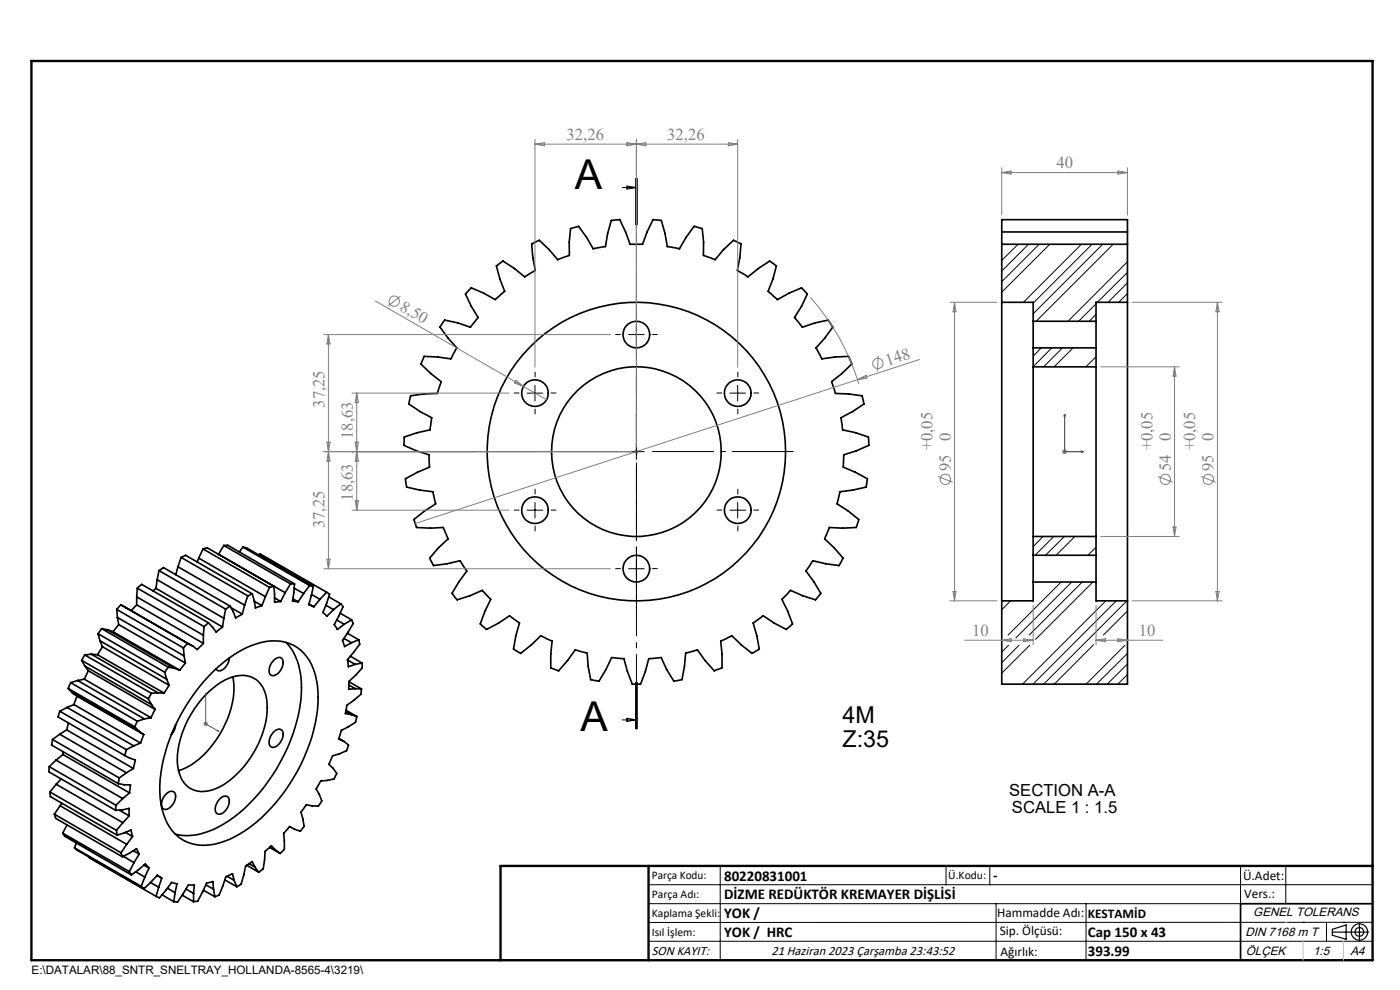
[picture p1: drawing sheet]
<svg xmlns="http://www.w3.org/2000/svg" width="297mm" height="210mm" viewBox="0 0 297 210" stroke-linecap="round" stroke-linejoin="round" font-family="sans-serif">
<g fill="none" stroke="#000" stroke-width=".35">
<path d="M212.5 51.8h26.7M212.5 49.2h26.7M99.3 61.7l.7-.6 2.6 1.1 2.5 1.4 2-1.8-1.1-2.6-.7-2.8 1.2-.9 .2-.1 2.4 1.6 2.2 1.7 2.3-1.3-.6-2.8-.2-2.9 1.6-.7 2.1 1.9 1.8 2.2 2.5-.9v-2.8l.2-2.9 1.7-.5 1.7 2.3 1.4 2.5 2.6-.5 .5-2.8 .8-2.7 1.5-.2h.3l1.2 2.6 1 2.6h2.6l1-2.6 1.2-2.6 1.8 .2 .8 2.7 .5 2.8 2.5 .5 1.5-2.5 1.6-2.3 1.8 .5 .3 2.9-.1 2.8 2.5 .9 1.8-2.2 2.1-1.9 1.6 .7-.2 2.9-.6 2.8 2.3 1.3 2.2-1.7 2.4-1.6 1.4 1-.7 2.8-1.1 2.6 2 1.8 2.5-1.4 2.6-1.1 .7 .6 .6 .7-1.3 2.6-1.4 2.3 1.6 2.1 2.7-.9 2.8-.6 1 1.5-1.7 2.3-1.9 2.1 1.2 2.3 2.8-.4 2.9-.1 .7 1.6-2.1 2-2.2 1.8 .7 2.1 .1 .4 2.8 .1 2.9 .4 .4 1.7-2.4 1.6-2.5 1.3 .4 2.6 2.7 .6 2.7 .9 .1 1.8-2.6 1.1-2.7 .9-.1 2.6 2.6 1.1 2.5 1.4-.2 1.7-2.9 .7-2.7 .3-.5 1.9-.1 .7 2.4 1.5 2.2 1.8-.6 1.7-2.8 .1-2.8-.1-1.1 2.4 2.1 1.9 1.9 2.2-.9 1.6-2.8-.4-2.8-.7-1.1 1.7-.3 .5 1.6 2.3 1.5 2.5-1.1 1.3-2.7-.8-2.6-1.2-1.8 1.9 1.2 2.6 1 2.7-1.3 1.1-2.5-1.3-2.4-1.6-2.1 1.5 .7 2.8 .6 2.8-1.6 .9-2.2-1.8-2-1.9-2.4 1.1 .3 2.8v2.9l-1.7 .6-1.9-2.2-1.6-2.2-2.5 .7-.3 2.7-.5 2.9-1.8 .3-1.5-2.5-1.1-2.5-2.7 .2-.7 2.7-1 2.7h-1.8l-1-2.7-.7-2.7-2.6-.2-1.2 2.5-1.5 2.5-1.8-.3-.5-2.9-.2-2.7-2.6-.7-1.6 2.2-1.9 2.2-1.7-.6v-2.9l.3-2.8-2.4-1.1-2 1.9-2.2 1.8-1.6-.9 .5-2.8 .8-2.8-2.1-1.5-2.3 1.6-2.6 1.3-1.3-1.1 1-2.7 1.2-2.6-1.8-1.9-2.6 1.2-2.7 .8-1.1-1.3 1.5-2.5 1.6-2.3-.2-.2-1.2-2-2.7 .7-2.9 .4-.8-1.6 1.8-2.2 2.1-1.9-1-2.4-2.8 .1-2.9-.1-.6-1.7 2.3-1.8 2.3-1.5-.6-2.6-2.8-.3-2.7-.7-.3-1.7 2.5-1.4 2.6-1.1-.1-2.6-2.7-.9-2.6-1.1 .1-1.8 2.7-.9 2.7-.6 .3-2.3 .1-.3-2.5-1.3-2.4-1.6 .4-1.7 2.9-.4 2.8-.1 .8-2.5-2.2-1.8-2.1-2 .7-1.6 2.9 .1 2.7 .4 1.3-2.3-1.9-2.1-1.7-2.3 .2-.2 .8-1.3 2.9 .6 2.6 .9 1.6-2.1-1.4-2.3-1.3-2.6zM212.5 64.1v63.4M212.5 64.1h6.7v4M212.5 64.1v-17.5h26.7v17.5M219.2 68.1v5.7M219.2 77.8v36M219.2 73.8h13.3M219.2 77.8h13.3M219.2 73.8v4M219.2 68.1h13.3"/>
<path d="M232.5 68.1v5.7M232.5 77.8v36M232.5 73.8v4M239.2 64.1v63.4M239.2 64.1h-6.7v4M38.4 118.2l1-.4 14.1 8.2M38.4 118.2l14.2 8.2M38.4 118.2l-.7 2M42.2 118.4l14.1 8.2M42.2 118.4l-.4 .8M43.1 116.4l.9-.2 16.5 9.5M43.1 116.4l14.1 8.2"/>
<path d="M43.1 116.4l-.9 2M46.4 117.6h.1M47.5 115.7h.8l14.2 8.2M47.5 115.7l14.1 8.2M47.5 115.7l-1.1 1.9M51.5 116.1l.8 .1 14.2 8.2M51.5 116.1l14.2 8.1M51.5 116.1l-.7 1M54.9 117.7l.2-.2 14.2 8.1M219.2 117.8v5.7M219.2 113.8v4M219.2 113.8h13.3"/>
<path d="M219.2 117.8h13.3M232.5 117.8v5.7M232.5 113.8v4M18 138.9l-.7 1.2M18 138.9l14.1 8.2M19.4 138.8l14.1 8.2M19.4 138.8l-1.4 .1M19.4 138.8l1.3 .1M20.7 138.9l14.1 8.1M20.8 134.4l14.1 8.2M20.8 134.4l.4 1.5M21.2 135.9l14.1 8.2"/>
<path d="M21.2 135.9l.5 1.3M21.6 133.3l-.8 1.1M21.6 133.3l14.1 8.2M21.6 133.3l1.2 .3M21.7 137.2l-1 1.7M21.7 137.2l14.2 8.2M22.8 133.6l14.2 8.1M22.8 133.6l1.2 .4M24 134l14.1 8.2M24.8 129.3l14.1 8.1M24.8 129.3l.1 1.7M24.9 131l14.2 8.1"/>
<path d="M24.9 131l.3 1.5M25.2 132.5l-1.2 1.5M25.2 132.5l14.1 8.1M25.6 128.3l-.8 1M25.6 128.3l14.2 8.2M25.6 128.3l15.3 8.7M29 128.3l-1.2 1.2M29 126.6l14.1 8.2M29 128.3l14.1 8.2M29 126.6v1.7M29.1 124.8l1-.8 14.1 8.1M29.1 124.8l14.2 8.1"/>
<path d="M29.1 124.8l-.1 1.8M33.1 124.8l-.7 .5M33.1 124.8l14.1 8.2M33.3 123l14.2 8.2M33.3 123l-.2 1.8M33.7 121l1-.6 14.1 8.2M33.7 121l14.2 8.2M33.7 121l-.4 2M37.7 120.2l14.2 8.2M37.7 120.2l-.4 1.7M38.9 137.4l.2 1.7M39.1 139.1l.2 1.5"/>
<path d="M39.8 136.5l-.9 .9M39.8 136.5l1.1 .5M43.1 136.5l-1.3 1.3-.9-.8M43.1 134.8v1.7M43.3 132.9l-.2 1.9M44.2 132.1l-.9 .8M44.2 132.1l1.7 2 1.3-1.1M47.5 131.2l-.3 1.8M47.9 129.2l-.4 2M48.6 139.6a3 3 0 0 1-2.1 2.7l-.7-.4M48.8 128.6l-.9 .6M48.8 128.6l1.2 2.5 1.4-.8"/>
<path d="M49 128.9l2.4 1.4M51.9 128.4l-.5 1.9M52.6 126.4l-.7 2M53.5 126l-.9 .4M53.5 126l.7 3 1.4-.5M53.9 127.5l1.7 1M56.3 126.6l-.7 1.9M57.2 124.6l.9-.2 .1 3.4 1.3-.2M57.2 124.6l-.9 2M58.2 139.9a1.04 1.04 0 0 1 1.4-.4 1.04 1.04 0 0 1 .4 1.4 2.84 2.84 0 0 1-2.1 2.4 1.02 1.02 0 0 1-.8-1.5l.3-.8zM58.2 126.8l1.3 .8M60.5 125.7l-1 1.9"/>
<path d="M60.7 136.3a13.2 13.2 0 0 1 3.3 9.6 37.4 37.4 0 0 1-12.1 25.5 20.7 20.7 0 0 1-11.1 5.8 9.5 9.5 0 0 1-3.6-.3M61.6 123.9h.9M61.6 123.9l-1.1 1.8M62.1 127l1.2 .7M62.4 124.8l2 1.1M62.5 123.9l-.4 3.6 1.2 .2M64.4 125.9l-1.1 1.8M65.5 128.1l1.1 .6M65.7 124.2l.8 .2M65.7 124.2l-1.3 1.7M66.1 126.1l1.8 1M66.5 124.4l-1 3.9 1.1 .4"/>
<path d="M67.9 127.1l-1.3 1.6M69.1 128.4l1.7 .9M69.3 125.6l.6 .4-1.4 3.9 .9 .8 1.4-1.4M69.3 125.6l-1.4 1.5M69.7 126.6l2.6 1.5M71.4 131.5l1.6 .9M72.1 130.1l2.5 1.4M72.3 128.1l.5 .6-1.9 3.8 .7 1 1.4-1.1M72.3 128.1l-1.5 1.2M73 135.4l1.6 .9M73.7 134.3l2.4 1.4M74.3 139.2l2.5 1.4"/>
<path d="M74.6 131.5l.3 .7-2.2 3.6 .4 1.4 1.5-.9M74.6 131.5l-1.6 .9M76.1 135.7l.2 1-2.6 3.2 .2 1.5 1.5-.5M76.1 135.7l-1.5 .6M212.5 127.5v17.6h26.7v-17.6M219.2 123.5v4h-6.7M219.2 123.5h13.3M232.5 123.5v4h6.7M11.1 156.9l-.2 1.1 14.2 8.2M11.1 156.9l14.2 8.1M12.7 155.7l14.1 8.2M12.7 155.7l-1.6 1.2"/>
<path d="M12.7 150.9l-.4 1.2 14.2 8.2M12.7 150.9l14.1 8.1M13.4 159.5l-.1 .5M14.1 154.8l14.2 8.2M14.1 154.8l-1.4 .9M14.2 150.1l14.2 8.1M14.2 150.1l-1.5 .8M14.5 146l14.1 8.2M14.5 146l.8 1M14.5 153.3l-.4 1.5M15 144.8l-.5 1.2M15 144.8l14.1 8.2"/>
<path d="M15.3 147l14.2 8.1M15.3 147l1 .7M15.7 149.5l14.1 8.1M15.7 149.5l-1.5 .6M16.3 147.7l-.6 1.8M16.3 147.7l14.2 8.1M16.5 144.3l14.1 8.2M16.5 144.3l-1.5 .5M17.3 140.1l14.2 8.1M17.3 140.1l.7 1.2M17.9 144.1l14.1 8.2M17.9 144.1l-1.4 .2"/>
<path d="M18 141.3l14.1 8.2M18 141.3l.8 1M18.8 142.3l-.9 1.8M18.8 142.3l14.1 8.2M26.8 159l-.3 1.3M28.4 158.2l-1.6 .8M28.6 154.2l.9 .9M29.1 153l-.5 1.2M29.5 155.1l1 .7M29.8 157.6l-1.4 .6M30.5 155.8l-.7 1.8M30.6 152.5l-1.5 .5"/>
<path d="M31.5 148.2l.6 1.3M32 152.3l-1.4 .2M32.1 147.1l-.6 1.1M32.1 149.5l.8 1M32.9 150.5l-.9 1.8M33.5 147l-1.4 .1M33.5 147h1.3M34.9 142.6l.4 1.5M35.3 144.1l.6 1.3M35.7 141.5l-.8 1.1M35.7 141.5l1.3 .2M35.9 145.4l-1.1 1.6"/>
<path d="M37 141.7l1.1 .5M37.3 153.8l-.4 1.2-.5 .8M39.3 140.6l-1.2 1.6M43.4 147.6a12.6 12.6 0 0 1 7.5-4.3 5 5 0 0 1 5.5 4 17 17 0 0 1-2.6 12.4 17.9 17.9 0 0 1-8.8 7.9 5.3 5.3 0 0 1-7.2-4.6 17.5 17.5 0 0 1 2.8-11.6l1.3-2zM45.4 142.3a20.9 20.9 0 0 1 12.2-6.3 8.8 8.8 0 0 1 9.3 7.1 26.1 26.1 0 0 1-1.8 16.2 36.9 36.9 0 0 1-14.1 17.5 13 13 0 0 1-10.6 2.1 9 9 0 0 1-5.7-6.2 23.7 23.7 0 0 1 .8-14.6 40.4 40.4 0 0 1 9.9-15.8zM49.4 143.6a18.4 18.4 0 0 1-4.1 14 15.5 15.5 0 0 1-7.4 5.9M57.9 155.4a1.25 1.25 0 0 1 2-.3 2.9 2.9 0 0 1-2 3.4 1.02 1.02 0 0 1-.8-1.5l.3-.8zM71.9 156.7l1.1 .6M73 157.3l.9 .7-.4 1.2-2.9 1.1-.8 1.8 .9 .9 .7 1.1-.5 1-1.5 .5-1.3 .1-1 1.6 .6 1.2 .6 1.4-.1 .1-.6 1-1.4-.1-1.2-.2-1.1 1.6 .6 3-.8 1-1.2-.4-1-.6-.2 .2-1.1 1.3 .1 3.4-.9 .8M73.4 150.9l1.1 .7M73.4 150.7l2.3 1.3M73.7 140l1.7 .9"/>
<path d="M74 144.6v1.6l1.4-.1M74 145.3l1.4 .8M74 144.6l2.7 1.5M74.5 151.6l1.2 .4M75.4 146.1h1.3M75.7 152l-.3 1.2-3 1.7-.5 1.8 1.1 .6M76.7 146.1l-.1 1.2-3 2.3-.3 1.8 1.2 .2M76.8 140.6v1.1l-2.8 2.9M76.8 140.6l-1.4 .3M10.4 162.6v1.2l14.2 8.1M10.4 162.6l14.2 8.2M10.6 168l.1 1 14.1 8.2"/>
<path d="M10.6 168l14.1 8.1M11.5 172.7l.3 .9 14.2 8.1M11.5 172.7l14.2 8.2M11.9 161.2l14.1 8.2M11.9 161.2l-1.5 1.4M11.9 166.4l14.2 8.1M11.9 166.4l-1.3 1.6M12.7 170.9l14.2 8.2M12.7 170.9l-1.2 1.8M13 165.2l-1.1 1.2M13.1 170.4l-.4 .5M13.3 176.7l.5 .7 14.1 8.2"/>
<path d="M13.3 176.7l14.1 8.2M13.3 160l14.2 8.2M13.3 160l-1.4 1.2M14.2 175l-.9 1.7M15.8 179.8l.6 .6 14.2 8.1M15.8 179.8l14.2 8.2M16.2 178.8l-.4 1M24.6 171.9l2.8-.4v1.6M24.6 170.8v1.1M24.7 176.1l.1 1.1M24.8 177.2l3-1.1 .3 1.3M25.1 166.2l1.3 .3h1.3l-.2 1.7"/>
<path d="M25.3 165l-.2 1.2M25.3 171.9l2.1 1.2M26 169.4l-1.4 1.4M26.1 174.5l-1.4 1.6M26.5 160.3l2.2 .9-.4 1.8M26.6 176.6l1.5 .8M26.8 163.9l-1.5 1.1M26.9 179.1l-1.2 1.8M27.4 173.1l-1.3 1.4M27.5 168.2l-1.5 1.2M28.1 177.4l-1.2 1.7M28.3 163l-1.5 .9"/>
<path d="M35.4 168.3a1.05 1.05 0 0 1 1.4-.4 1.05 1.05 0 0 1 .4 1.4 2.96 2.96 0 0 1-2.1 2.4 1.05 1.05 0 0 1-.8-1.5l.3-.8zM46.8 169.3a1.04 1.04 0 0 1 1.4-.3 1.04 1.04 0 0 1 .4 1.3 2.84 2.84 0 0 1-2.1 2.4 1.01 1.01 0 0 1-.8-1.4l.5-1.3zM57.2 179.7l2.2 1.3M57.3 179.7l1.1 .6M19 181.9v.1l14.1 8.1M25.7 180.9l.3 .8M26.1 181.6l2.3 1.4M27.4 184.9l.5 .7M28.3 180.4l1.2 .8M28.4 183l-1 1.9M28.8 184.9l1.9 1.1M29.5 181.2l-.5-1.2-3 1.7"/>
<path d="M29.5 181.2l-1.1 1.8M30 188l.6 .5M30.5 183.5l1.1 .6M30.7 186l-.7 2M31.6 184.1l-.8-.8-2.9 2.3M31.6 184.1l-.9 1.9M31.9 187.2l1.8 1M33.3 185.7l.9 .5M33.4 185.7l.9 .6-.6 1.9M33.4 185.7l-2.8 2.8M33.7 188.2l-.6 1.9M34.4 189.8l2.5 1.5"/>
<path d="M35.5 188.4l1.6 1M37.1 189.4l.4-1.9-1.1-.3-2.6 3.3-.7-.4M37.1 189.4l-.2 1.9M38.7 189.9l2.4 1.4M39.4 188.6l1.7 .9M41.1 189.5l.1-1.8h-1.3l-2.2 3.6h-.8M41.1 189.5v1.8M43.1 188.8l2.5 1.4M43.7 187.7l1.6 .9M45.3 188.6l-.1-1.6-1.4 .4-1.9 3.8-.8 .1M45.3 188.6l.3 1.6M47.7 186.6l2.5 1.5"/>
<path d="M48.2 185.9l1.5 .9M49.7 186.8l-.4-1.5-1.4 .7-1.4 3.9-.9 .3M49.7 186.8l.5 1.3M52.4 183.5l2.5 1.5M52.8 183.2l1.3 .8M54.1 184l-.6-1.2-1.4 .9-.9 3.9-1 .5M54.1 184l.8 1M58.4 180.3l-.8-.9-1.4 1.2-.4 3.7-.9 .7M58.4 180.3l1 .7M291.2 191.7h-28v12"/>
<circle cx="135" cy="71" r="2.83"/>
<circle cx="113.5" cy="83.4" r="2.83"/>
<circle cx="135" cy="95.8" r="31.7"/>
<circle cx="135" cy="95.8" r="18"/>
<circle cx="156.5" cy="83.4" r="2.84"/>
<circle cx="113.5" cy="108.2" r="2.84"/>
<circle cx="156.5" cy="108.2" r="2.85"/>
<circle cx="135" cy="120.6" r="2.84"/>
</g>
<g fill="none" stroke="#000" stroke-width=".21">
<path d="M132 39.8h3M133 39.5l2 .3-2 .3zM134.8 37.8v10zM135 37.8v10M135.2 37.8v10M216 51.8l-3.5 3.4M218.2 51.8l-5.7 5.7M220.5 51.8l-8 8M222.7 51.8l-10.2 10.2M229.4 51.8l-12.3 12.3M231.7 51.8l-12.5 12.5M233.9 51.8l-14.7 14.8"/>
<path d="M236.1 51.8l-16.3 16.3M239.2 55.5l-12.6 12.6M239.2 57.8l-6.4 6.3M239.2 60l-4.1 4.1M133.4 71h3.3M135 69.3v3.3M220.9 73.8l-1.7 1.7M223.1 73.8l-3.9 4M225.4 73.8l-4 4M227.6 73.8l-4 4M232.5 75.7l-2.1 2.1M232.5 64.4l-3.7 3.7"/>
<path d="M232.5 66.7l-1.4 1.4M239.2 62.3l-1.9 1.8M111.8 83.4h3.3M113.5 81.7v3.3M133.4 95.8h3.3M135 94.1v3.4M154.8 83.4h3.4M156.5 81.7v3.3M111.8 108.2h3.3M113.5 106.6v3.3M135 119v3.3M154.8 108.2h3.4"/>
<path d="M156.5 106.6v3.3M221.3 113.8l-2.1 2.1M223.6 113.8l-4 4M225.8 113.8l-4 4M228 113.8l-4 4M232.5 116.1l-1.7 1.7M133.4 120.6h3.3M214 136.9l-1.5 1.4M214.4 127.5l-1.9 1.9M216.2 136.9l-3.7 3.7M218.4 136.9l-5.9 5.9M225.1 123.5l-11.2 11.2"/>
<path d="M227.4 123.5l-11.9 11.8M229.6 123.5l-11.3 11.2M231.8 123.5l-12.1 12.1M232 136.8l-8.3 8.3M234.6 127.5l-17.7 17.6M236.8 127.5l-17.7 17.6M238.7 136.9l-8.3 8.2M239.1 127.5l-17.7 17.6M239.2 138.6l-6.6 6.5M239.2 129.6l-5.1 5.1M132 152.7h3M133 152.4l2 .3-2 .3z"/>
<path d="M134.8 144.7v10M135 144.7v10M135.2 144.7v10M239.2 140.9l-4.3 4.2M239.2 143.1l-2.1 2M137.6 187.7h153.6M137.6 191.7h153.6M137.6 199.7h153.6M152.8 183.7v20M200.7 183.7v4M210 183.7v4M211.3 191.7v12"/>
<path d="M230.4 191.7v12M263.2 183.7v20M272.8 183.7v8M276.4 195.6h.1M281.4 195.6v4.1M285 195.6h.1M291.2 195.6l-153.6 .1"/>
</g>
<g fill="none" stroke="#808080" stroke-width=".21">
<path d="M113.5 29.6v48.3M113.5 30.6h43M113.5 30.6l2-.3v.6zM133 30.3l2 .3-2 .3zM135 29.6v65.2M135 30.6l2-.3v.6zM154.5 30.3l2 .3-2 .3zM156.5 29.6v48.3M212.5 35.6v10M212.5 36.6h26.7M212.5 36.6l2-.3v.6zM237.2 36.3l2 .3-2 .3z"/>
<path d="M239.2 35.6v10M68.7 71h60.8M69.7 71v49.6M69.7 71l.3 2h-.6zM79.6 63.8l36.4 21M84.9 62.9l-2.6 2M171.9 63.1a48.5 48.5 0 0 1 10.3 18.4M186.3 75.4l-.2 3.4M195.1 76.3l-13.2 4.2M201.5 64.1h10M202.5 64.1l.3 2h-.6zM202.5 64.1v63.4"/>
<path d="M233.5 77.8h16.7M240.2 64.1h19.1M249.2 77.8v36M249.2 77.8l.3 2h-.7zM258.3 64.1v63.4M258.3 64.1l.3 2h-.6zM68.7 95.8h65.3M69.4 93.8h.6l-.3 2zM69.7 95.8l.3 2h-.6zM74.7 83.4h33.3M75.4 93.8h.6l-.3 2zM75.7 83.4v24.8"/>
<path d="M75.7 83.4l.3 2h-.6zM75.7 95.8l.3 2h-.6zM109.5 80.7l1.6 1.3-2-.8zM134.5 95.8h1M134.7 95.5l.7 .7M135 95.3v1M135.4 95.5l-.7 .7M181.9 80.5l-93.8 30.5M181.9 80.5l1.8-.9 .2 .6zM225.4 95.8h.9M225.5 95.5l.7 .7M225.8 95.3v1"/>
<path d="M226.2 95.5l-.7 .7M69.4 118.6h.6l-.3 2zM74.7 108.2h33.3M75.4 106.2h.6l-.3 2zM199 101.1l3.1 1.2M233.5 113.8h16.7M245.6 101.1l3.2 1.2M248.8 111.8h.7l-.3 2zM254.8 101.1l3.1 1.2M68.7 120.6h60.8M201.5 127.5h10M202.2 125.5h.6l-.3 2z"/>
<path d="M204.6 135.8h14.6M212.5 135.8l2-.3v.6zM217.2 135.5l2 .3-2 .3zM219.2 128.5v8.3M232.5 128.5v8.3M232.5 135.8h14.2M232.5 135.8l2-.3v.6zM237.2 135.5l2 .3-2 .3zM240.2 127.5h19.1M258 125.5h.6l-.3 2zM43.1 153.6h1M43.3 153.2l.7 .7"/>
<path d="M43.6 153v1M44 153.2l-.7 .7"/>
<circle cx="83.7" cy="63.9" r="1.1"/>
<circle cx="186.2" cy="77.1" r="1.08"/>
<circle cx="200.5" cy="101.7" r="1.1"/>
<circle cx="247.2" cy="101.7" r="1.1"/>
<circle cx="256.3" cy="101.7" r="1.09"/>
</g>
<g fill="none" stroke="#000" stroke-width=".25">
<path d="M282.6 197.7h7.8M282.6 197.1l3-.9v3l-3-.8zM288.4 195.8v3.8M106.2 203.7h185"/>
<circle cx="288.4" cy="197.7" r="1.74"/>
<circle cx="288.4" cy="197.7" r=".93"/>
</g>
<path d="M135 95.7v.2zM135 87.8v.4v-.4M135 95.8h.1M135 87.8v8M225.8 87.8l.2 .4h-.3zM225.8 87.8v8h4M229.4 95.7l.4 .1-.4 .1zM43.6 147l.1 .4-.1-.1zM43.6 147v6.6l2.9 1.6M46.2 154.9l.3 .3-.3-.1z" fill="none" stroke="#00f" stroke-width=".21"/>
<path d="M131.7 95.8h-30M135 92.4v-30M135 99.1v30M138.4 95.8h30" fill="none" stroke="#000" stroke-width=".21" stroke-dasharray="15.2 1.3 1.3 1.3" stroke-dashoffset="2.1" stroke-linecap="butt"/>
<g fill="none" stroke="#000" stroke-width=".21" stroke-dasharray="15.2 1.3 1.3 1.3" stroke-linecap="butt">
<path d="M131.7 70.9h-1.2M135 67.6v-1.2M135 74.3v1.1M138.4 70.9h1.1M110.2 83.4h-1.2M113.5 80v-1.1M113.5 86.7v1.2M116.8 83.4h1.2M153.2 83.4h-1.2M156.5 80v-1.1M156.5 86.7v1.2M159.9 83.4h1.1"/>
<path d="M110.2 108.2h-1.2M113.5 104.9v-1.2M113.5 111.5v1.2M116.8 108.2h1.2M135 117.3v-1.2M153.2 108.2h-1.2M156.5 104.9v-1.2M156.5 111.5v1.2M159.9 108.2h1.1M131.7 120.6h-1.2M135 123.9v1.2M138.4 120.6h1.1"/>
</g>
<path d="M135 154.7v-116.9" fill="none" stroke="#000" stroke-width=".21" stroke-dasharray="6.3 1.3 1.3 1.3" stroke-dashoffset=".6" stroke-linecap="butt"/>
<path d="M6.7 12.9h284.5v190.8h-284.5zM137.6 183.7v20M291.2 183.7h-185v20" fill="none" stroke="#000" stroke-width=".5"/>
<path d="M276.4 199.7v4M285 199.7v4" fill="none" stroke="#c0c0c0" stroke-width=".21"/>
<path d="M272.8 195.6h.1" fill="none" stroke="#c0c0c0" stroke-width=".25"/>
<g fill="#00f">
<path d="M135 95.7v.2zM135 87.8v.4z"/>
<path d="M46.2 154.9l.3 .3-.3-.1zM43.6 147l.1 .4-.1-.1z"/>
<path d="M229.4 95.7l.4 .1-.4 .1zM225.8 87.8l.2 .4h-.3zM229.4 95.7l.4 .1-.4 .1zM225.8 87.8l.2 .4h-.3z"/>
</g>
<g font-size="8.7">
<text x="121.9" y="40.2">A</text>
<text x="123.1" y="155.2">A</text>
</g>
<g font-size="4.9">
<text x="178.7" y="153.4">4M</text>
<text x="178.7" y="158.4">Z:35</text>
</g>
<g font-size="3.5" fill="#808080">
<text x="120.2" y="29.7">32,26</text>
<text x="141.6" y="29.7">32,26</text>
<text x="224.1" y="35.7">40</text>
<text x="84.6" y="65.7" transform="rotate(30 84.6 65.7)">8,50</text>
<text x="188.3" y="77.6" transform="rotate(-18 188.3 77.6)">148</text>
<text x="68.9" y="86.5" transform="rotate(-90 68.9 86.5)">37,25</text>
<text x="74.9" y="93.1" transform="rotate(-90 74.9 93.1)">18,63</text>
<text x="197.8" y="95.5" transform="rotate(-90 197.8 95.5)">+0,05</text>
<text x="201.7" y="93.6" transform="rotate(-90 201.7 93.6)">0</text>
<text x="244.5" y="95.5" transform="rotate(-90 244.5 95.5)">+0,05</text>
<text x="248.4" y="93.6" transform="rotate(-90 248.4 93.6)">0</text>
<text x="253.6" y="95.5" transform="rotate(-90 253.6 95.5)">+0,05</text>
<text x="257.5" y="93.6" transform="rotate(-90 257.5 93.6)">0</text>
<text x="201.7" y="99.9" transform="rotate(-90 201.7 99.9)">95</text>
<text x="248.4" y="99.9" transform="rotate(-90 248.4 99.9)">54</text>
<text x="257.5" y="99.9" transform="rotate(-90 257.5 99.9)">95</text>
<text x="74.9" y="106.2" transform="rotate(-90 74.9 106.2)">18,63</text>
<text x="68.9" y="112" transform="rotate(-90 68.9 112)">37,25</text>
<text x="206.3" y="135">10</text>
<text x="241.6" y="135">10</text>
</g>
<g font-size="3.5">
<text x="214.1" y="168.9">SECTION A-A</text>
<text x="214.7" y="172.4">SCALE 1 : 1.5</text>
</g>
<g font-size="3.2">
<text x="153.6" y="186.8">80220831001</text>
<text x="153.6" y="190.8">DİZME REDÜKTÖR KREMAYER DİŞLİSİ</text>
<text x="210.7" y="186.6">-</text>
<text x="153.6" y="194.8">YOK /</text>
<text x="153.6" y="198.8">YOK / HRC</text>
<text x="230.8" y="198.7">Cap 150 x 43</text>
<text x="230.8" y="202.8">393.99</text>
</g>
<g font-size="2.8">
<text x="263.7" y="186.7">Ü.Adet:</text>
<text x="263.9" y="190.5">Vers.:</text>
<text x="211.5" y="194.5">Hammadde Adı:</text>
<text x="230.8" y="194.7">KESTAMİD</text>
<text x="138.3" y="202.6">SON KAYIT:</text>
<text x="163.6" y="202.6">21 Haziran 2023 Çarşamba 23:43:52</text>
<text x="212.1" y="198.4">Sip. Ölçüsü:</text>
<text x="212.2" y="202.7">Ağırlık:</text>
</g>
<g font-size="2.6">
<text x="265.9" y="194.4">GENEL TOLERANS</text>
<text x="264.2" y="198.5">DIN 7168 m T</text>
<text x="264.3" y="202.6">ÖLÇEK</text>
<text x="278.5" y="202.6">1:5</text>
<text x="286.5" y="202.6">A4</text>
</g>
<g font-size="2.5">
<text x="138.3" y="186.4">Parça Kodu:</text>
<text x="138.3" y="190.5">Parça Adı:</text>
<text x="201.2" y="186.5">Ü.Kodu:</text>
<text x="138.3" y="194.5">Kaplama Şekli:</text>
<text x="138.3" y="198.6">Isıl İşlem:</text>
<text x="6.7" y="206.7">E:\DATALAR\88_SNTR_SNELTRAY_HOLLANDA-8565-4\3219\</text>
</g>
</svg>
